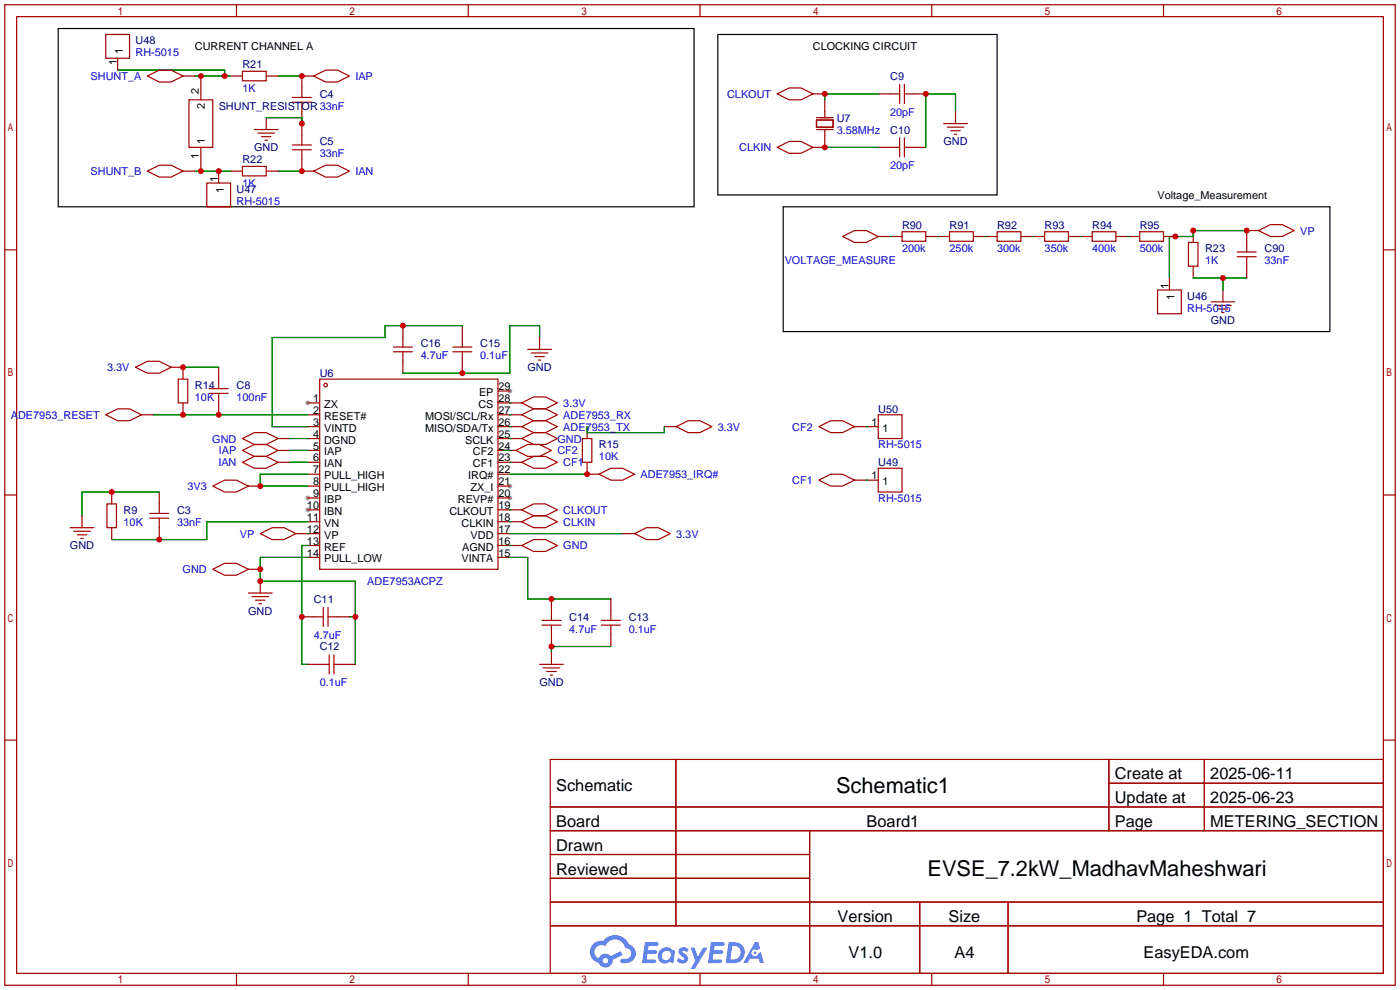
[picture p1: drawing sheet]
<svg xmlns="http://www.w3.org/2000/svg" width="299mm" height="212mm" viewBox="0 0 299 212" stroke-linecap="round" stroke-linejoin="round" font-family="sans-serif">
<g fill="#999">
<circle cx="65.8" cy="86.1" r=".51"/>
<circle cx="65.8" cy="106.4" r=".51"/>
<circle cx="65.8" cy="109" r=".51"/>
<circle cx="109" cy="106.4" r=".51"/>
<circle cx="109" cy="103.9" r=".51"/>
<circle cx="109" cy="83.6" r=".51"/>
</g>
<g fill="none" stroke="#a10000" stroke-width=".25">
<path d="M1 1h297.2v209.6h-297.2zM3.6 3.6h292.1v204.4h-292.1zM50.5 1v2.6M100.1 1v2.6M149.6 1v2.6M199.1 1v2.6M248.7 1v2.6M1 53.4h2.6M295.7 53.4h2.5M1 105.8h2.6M295.7 105.8h2.5M1 158.2h2.6"/>
<path d="M295.7 158.2h2.5M117.6 162.3h178.1v45.7h-178.1zM117.6 172.5h178.1M117.6 177.5h178.1M144.5 162.3v35.6M173 177.5v30.5M237 162.3v15.2M237 167.4h58.7M257.4 162.3v15.2M117.6 182.6h55.4M117.6 192.8h178.1M117.6 187.7h55.4"/>
<path d="M117.6 197.9h178.1M196.6 192.8v15.2M215.4 192.8v15.2M50.5 208v2.6M100.1 208v2.6M149.6 208v2.6M199.1 208v2.6M248.7 208v2.6"/>
</g>
<g fill="#5487ff">
<path d="M145.3 202.7a1.3 1.3 0 0 1 1.9 .3l-.4 .6a.54 .54 0 0 0-.9-.2l.1 .2a1.34 1.34 0 0 1 .9 1.8 1.47 1.47 0 0 1-2.3-.1l.5-.6 .8 .5a.31 .31 0 0 0 .4-.3 .31 .31 0 0 0-.3-.4 1.12 1.12 0 0 1-.7-1.8z"/>
<path d="M147.6 202.5h.9l.6 2 1.2-2h.9l-2.7 4.6h-.9l1-1.7z"/>
<path d="M137.8 201.4h1.7a1.31 1.31 0 0 1 1.2 .2 .4 .4 0 0 1-.3 .5l-1.8 .1-.1 .9h1.6a.4 .4 0 0 1 .4 .4 .4 .4 0 0 1-.5 .4h-1.6l-.2 1.2h1.4a.46 .46 0 0 1 .5 0 .46 .46 0 0 1 .1 .5l-.4 .2h-2.6z"/>
<path d="M151.9 201.4h1.7a1.32 1.32 0 0 1 1.2 .2 .39 .39 0 0 1-.3 .5l-1.8 .1-.1 .9h1.6a.4 .4 0 0 1 .4 .4 .4 .4 0 0 1-.4 .4h-1.7l-.2 1.2h1.4a.46 .46 0 0 1 .5 0 .46 .46 0 0 1 .1 .5l-.4 .2h-2.6z"/>
<path d="M161.3 201.4h.8l.3 1.3-.6 .4a.75 .75 0 0 0-1.1 .3 .75 .75 0 0 0 .5 1 .75 .75 0 0 0 .9-.7l.5-.2 .6 2.3h-.8l-.3-.9h-1.8l-.5 .9h-1z"/>
<path d="M155.7 201.4l-.6 4.4h1.5a2.27 2.27 0 0 0 2.6-2.2 2.27 2.27 0 0 0-2.7-2.2zM156.5 202.1a1.5 1.5 0 0 1 1.8 1.6 1.5 1.5 0 0 1-1.9 1.4h-.3z"/>
<path d="M141.2 203a1.6 1.6 0 0 0-.3 2.3 1.6 1.6 0 0 0 2.3 .2l.7 .3 .3-2.4-.1-.3-.5-.1a1.58 1.58 0 0 0-2.4 0zM141.8 203.5a.98 .98 0 0 1 1.6 .4 .98 .98 0 0 1-1.1 1.3 .94 .94 0 0 1-.9-.7 .94 .94 0 0 1 .4-1z"/>
<path d="M126.8 201.8a2.37 2.37 0 0 0 1.1 4 1.54 1.54 0 0 0 1.8 1 1.54 1.54 0 0 0 1.2-1.6l2.2-1.1-.5-.8-2 1a1.57 1.57 0 0 0-2.7 .5 1.5 1.5 0 0 1-.7-2.1 1.5 1.5 0 0 1 2.2-.5 2.23 2.23 0 0 1 2.3-1.4 2.23 2.23 0 0 1 2 1.8 1.16 1.16 0 0 1 1.2 1.1 1.16 1.16 0 0 1-1.1 1.2h-.7a.47 .47 0 0 0-.5 .4 .47 .47 0 0 0 .4 .5 2.17 2.17 0 0 0 2.5-.9 2.17 2.17 0 0 0-.3-2.7l-.8-.4a3.2 3.2 0 0 0-5.5-.7l-1.1 .1zM128.8 205.3a.6 .6 0 0 1 1.2 0 .6 .6 0 0 1-1.2 0z"/>
<circle cx="161.4" cy="203.6" r=".28"/>
</g>
<g fill="none" stroke="#a10000" stroke-width=".25">
<path d="M22.6 7.4h5.1v5h-5.1zM25.1 12.4v2.6M31.5 16.3l2.5-1.3h2.6l2.5 1.3-2.5 1.2h-2.6zM39.1 16.3h2.6M42.9 16.3v5M49.3 16.3h2.5M51.8 15.2h5.1v2.1h-5.1zM56.9 16.3h2.5M67.1 16.3l2.5-1.3h2.5l2.6 1.3-2.6 1.2h-2.5zM67.1 16.3h-2.6v4.5M192.3 18v4.1M193.3 18v4.1"/>
<path d="M31.5 36.6l2.5-1.3h2.6l2.5 1.3-2.5 1.2h-2.6zM39.1 36.6h2.6M40.4 21.3h5.1v10.2h-5.1zM42.9 31.5v5.1M44.2 39.1h5.1v5.1h-5.1zM46.7 36.6v2.5M49.3 36.6h2.5M51.8 35.6h5.1v2h-5.1zM54.4 27.7h5M55.1 28.4h3.6M55.9 29.2h2M56.6 30h.5"/>
<path d="M56.9 25.1v2.6M56.9 36.6h2.5M62.5 20.8h4M62.5 21.8h4M62.5 31h4M62.5 32h4M64.5 21.8v9.2M64.5 32v4.6h2.6M67.1 36.6l2.5-1.3h2.5l2.6 1.3-2.6 1.2h-2.5zM166.1 20.1l2.6-1.3h2.5l2.5 1.3-2.5 1.2h-2.5zM166.1 31.5l2.6-1.3h2.5l2.5 1.3-2.5 1.3h-2.5zM173.7 20.1h2.6"/>
<path d="M174.5 25.7h3.6v1.5h-3.6zM174.5 27.7h3.6M174.5 25.1h3.6M176.3 21.3v3.8M176.3 27.7v3.8h-2.6M187.7 20.1h4.6M187.7 31.5h4.6M192.3 29.5v4M193.3 20.1h4.6M193.3 29.5v4M193.3 31.5h4.6M201.7 26.4h5.1"/>
<path d="M202.4 27.2h3.6M203.2 27.9h2M204 28.7h.5M204.2 23.9v2.5M180.1 50.5l2.5-1.2h2.6l2.5 1.2-2.5 1.3h-2.6zM187.7 50.5h5.1M192.8 49.5h5.1v2.1h-5.1zM197.9 50.5h5M202.9 49.5h5.1v2.1h-5.1zM208 50.5h5.1M213.1 49.5h5.1v2.1h-5.1zM218.2 50.5h5.1"/>
<path d="M223.3 49.5h5v2.1h-5zM228.3 50.5h5.1M233.4 49.5h5.1v2.1h-5.1zM238.5 50.5h5.1M243.6 49.5h5.1v2.1h-5.1zM248.7 50.5h2.5M249.9 59.4v2.6M254 51.8h2v5.1h-2zM255 49.3v2.5M255 56.9v2.5M264.4 54.9h4.1M264.4 53.8h4.1"/>
<path d="M266.4 54.9v4.5M269 49.3l2.5-1.3h2.6l2.5 1.3-2.5 1.2h-2.6zM269 49.3h-2.6v4.5M29 78.5l2.5-1.3h2.5l2.6 1.3-2.6 1.3h-2.5zM36.6 78.5h2.5v2.5M46.7 78.5v4.6M84.1 74.2h4M84.1 75.2h4M86.1 69.6v4.6M86.1 75.2v4.6M96.8 74.2h4M96.8 75.2h4"/>
<path d="M98.8 69.6v4.6M98.8 75.2v4.6M112.8 74.7h5.1M113.5 75.4h3.6M114.3 76.2h2M115.1 77h.5M115.3 72.1v2.6M247.4 62h5.1v5.1h-5.1zM258.8 64.5h5.1M259.6 65.3h3.5M260.3 66h2.1M261.1 66.8h.5"/>
<path d="M261.4 62v2.5M22.6 88.6l2.5-1.2h2.6l2.5 1.2-2.5 1.3h-2.6zM30.2 88.6h2.6M38.1 81h2v5.1h-2zM39.1 86.1v2.5M44.7 84.1h4.1M44.7 83.1h4.1M46.7 84.1v4.5M51.8 96.3l2.6-1.3h2.5l2.5 1.3-2.5 1.2h-2.5zM51.8 98.8l2.6-1.3h2.5l2.5 1.3-2.5 1.3h-2.5zM51.8 93.7l2.6-1.2h2.5l2.5 1.2-2.5 1.3h-2.5zM59.4 93.7h2.6"/>
<path d="M59.4 96.3h2.6M59.4 98.8h2.6M65.8 86.1h2.5M65.8 88.6h2.5M65.8 91.2h2.5M65.8 93.7h2.5M65.8 96.3h2.5M65.8 98.8h2.5M68.3 81h38.1v40.7h-38.1zM106.4 86.1h5.1M106.4 88.6h5.1M106.4 91.2h5.1"/>
<path d="M106.4 93.7h5.1M106.4 96.3h3.8M106.4 98.8h5.1M106.4 83.6h2.6M110.2 96.3l2.6-1.3h2.5l2.6 1.3-2.6 1.2h-2.5zM111.5 86.1l2.5-1.3h2.6l2.5 1.3-2.5 1.3h-2.6zM111.5 93.7l2.5-1.2h2.6l2.5 1.2-2.5 1.3h-2.6zM111.5 88.6l2.5-1.2h2.6l2.5 1.2-2.5 1.3h-2.6zM111.5 91.2l2.5-1.3h2.6l2.5 1.3-2.5 1.3h-2.6zM111.5 98.8l2.5-1.3h2.6l2.5 1.3-2.5 1.3h-2.6zM124.5 93.7h2v5.1h-2zM125.5 98.8v2.5h2.5"/>
<path d="M125.5 91.2v2.5M142 91.2h2.5M144.5 91.2l2.6-1.3h2.5l2.5 1.3-2.5 1.3h-2.5zM175 91.2l2.5-1.3h2.6l2.5 1.3-2.5 1.3h-2.6zM182.6 91.2h5.1M187.7 88.6h5.1v5.1h-5.1zM15 112.8h5.1M15.7 113.5h3.6M16.5 114.3h2M17.3 115.1h.5M17.5 110.2v2.6M22.9 107.7h2v5.1h-2z"/>
<path d="M23.9 105.2v2.5M23.9 112.8v2.5M32 109.7h4.1M32 110.7h4.1M34 105.2v4.5M34 110.7v4.6M45.5 103.9l2.5-1.3h2.5l2.6 1.3-2.6 1.3h-2.5zM53.1 103.9h2.5M55.6 114l2.6-1.2h2.5l2.5 1.2-2.5 1.3h-2.5zM63.2 114h5.1M65.8 101.3h2.5M65.8 103.9h2.5"/>
<path d="M65.8 106.4h2.5M65.8 109h2.5M65.8 111.5h2.5M65.8 116.6h2.5M65.8 119.1h2.5M106.4 101.3h2.6M106.4 103.9h2.6M106.4 106.4h2.6M106.4 109h5.1M106.4 111.5h5.1M106.4 114h2.6M106.4 116.6h5.1"/>
<path d="M106.4 119.1h2.6M111.5 116.6l2.5-1.3h2.6l2.5 1.3-2.5 1.3h-2.6zM111.5 111.5l2.5-1.3h2.6l2.5 1.3-2.5 1.3h-2.6zM111.5 109l2.5-1.3h2.6l2.5 1.3-2.5 1.2h-2.6zM128 101.3l2.6-1.2h2.5l2.5 1.2-2.5 1.3h-2.5zM133.1 114h2.5M135.6 114l2.6-1.2h2.5l2.6 1.2-2.6 1.3h-2.5zM175 102.6l2.5-1.3h2.6l2.5 1.3-2.5 1.3h-2.6zM182.6 102.6h5.1M187.7 100.1h5.1v5.1h-5.1zM45.5 121.7l2.5-1.3h2.5l2.6 1.3-2.6 1.2h-2.5zM53.1 126.7h5.1"/>
<path d="M53.1 121.7h2.5M53.8 127.5h3.6M54.6 128.3h2M55.4 129h.5M55.6 124.2v2.5M64.5 131.8h4.6M69.1 129.8v4.1M70.1 131.8h4.6M70.1 129.8v4.1M70.4 140v4M71.4 140v4M115.8 132.6h4.1"/>
<path d="M115.8 133.6h4.1M117.9 128v4.6M117.9 133.6v4.6M117.9 139.4v2.6M128.5 132.6h4.1M128.5 133.6h4.1M130.6 128v4.6M130.6 133.6v4.6M65.8 142h4.6M71.4 142h4.5M115.3 142h5.1M116.1 142.7h3.5"/>
<path d="M116.8 143.5h2.1M117.6 144.3h.5"/>
<circle cx="69.6" cy="82.3" r=".38"/>
</g>
<g fill="none" stroke="#008700" stroke-width=".25">
<path d="M25.1 15h22.9v1.3M41.7 16.3h7.6M59.4 16.3h5.1M41.7 36.6h7.6M56.9 25.1h7.6v1.3M59.4 36.6h5.1M176.3 31.5h11.4M187.7 20.1h-11.4v1.2M204.2 23.9v-3.8h-6.3v11.4M190.2 50.5h.1M200.4 50.5h.1M210.6 50.5h.1"/>
<path d="M220.7 50.5h.1M230.9 50.5h.1M241 50.5h.1M255 59.4h11.4M261.4 59.4v2.6M266.4 49.3h-11.4v1.2h-5.1v8.9M39.1 78.5h7.6M98.8 69.6h-16.5v2.5h-24.1v19.1h7.6M115.3 72.1v-2.5h-6.3v10.2h-22.9M32.8 88.6h33M62 96.3h3.8M62 98.8h3.8"/>
<path d="M62 93.7h3.8M107.7 96.3h1.3M109 86.1h.1M109 88.6h.1M109 91.2h.1M109 98.8h.1M109 93.7h.1M125.5 91.2v1.3h16.5v-1.3M185.2 91.2h.1M34 105.2h-16.5v5M65.8 114h.1M65.8 119.1h-10.2v5.1h20.3v17.8"/>
<path d="M65.8 101.3h-10.2v2.6h10.2M65.8 111.5h-21.6v3.8h-20.3M65.8 116.6h-1.3v25.4h1.3M109 116.6h.1M109 111.5h.1M109 109h.1M109 119.1h3.8v8.9h17.8M109 101.3h16.5M109 114h24.1M185.2 102.6h.1M74.7 131.8h1.2M130.6 138.2h-12.7v1.2"/>
</g>
<path d="M12.4 6.1h135.9v38.1h-135.9zM153.4 7.4h59.7v34.3h-59.7zM167.4 44.2h116.8v26.7h-116.8z" fill="none" stroke="#000" stroke-width=".25"/>
<g fill="#c00">
<circle cx="55.6" cy="121.7" r=".63"/>
<circle cx="55.6" cy="124.2" r=".63"/>
<circle cx="75.9" cy="131.8" r=".63"/>
<circle cx="55.6" cy="103.9" r=".63"/>
<circle cx="34" cy="115.3" r=".63"/>
<circle cx="23.9" cy="105.2" r=".63"/>
<circle cx="64.5" cy="16.3" r=".63"/>
<circle cx="64.5" cy="36.6" r=".63"/>
<circle cx="64.5" cy="26.4" r=".63"/>
<circle cx="39.1" cy="88.6" r=".63"/>
<circle cx="46.7" cy="88.6" r=".63"/>
<circle cx="39.1" cy="78.5" r=".63"/>
<circle cx="176.3" cy="31.5" r=".63"/>
<circle cx="176.3" cy="20.1" r=".63"/>
<circle cx="197.9" cy="20.1" r=".63"/>
<circle cx="64.5" cy="131.8" r=".63"/>
<circle cx="125.5" cy="101.3" r=".63"/>
<circle cx="117.9" cy="128" r=".63"/>
<circle cx="117.9" cy="138.2" r=".63"/>
<circle cx="86.1" cy="69.6" r=".63"/>
<circle cx="48" cy="16.3" r=".63"/>
<circle cx="42.9" cy="16.3" r=".63"/>
<circle cx="46.7" cy="36.6" r=".63"/>
<circle cx="42.9" cy="36.6" r=".63"/>
<circle cx="255" cy="49.3" r=".63"/>
<circle cx="266.4" cy="49.3" r=".63"/>
<circle cx="251.2" cy="50.5" r=".63"/>
<circle cx="261.4" cy="59.4" r=".63"/>
<circle cx="98.8" cy="79.8" r=".63"/>
</g>
<g font-size="4.7">
<text x="178.7" y="169.5">Schematic1</text>
<text x="198.2" y="187.3">EVSE_7.2kW_MadhavMaheshwari</text>
</g>
<g font-size="3.5">
<text x="238.3" y="166.6">Create at</text>
<text x="258.7" y="166.6">2025-06-11</text>
<text x="118.9" y="169.1">Schematic</text>
<text x="238.3" y="171.7">Update at</text>
<text x="258.7" y="171.7">2025-06-23</text>
<text x="118.9" y="176.8">Board</text>
<text x="185.2" y="176.8">Board1</text>
<text x="238.3" y="176.8">Page</text>
<text x="258.7" y="176.8">METERING_SECTION</text>
<text x="118.9" y="181.8">Drawn</text>
<text x="118.9" y="186.9">Reviewed</text>
<text x="179" y="197.1">Version</text>
<text x="202.7" y="197.1">Size</text>
<text x="242.9" y="197.1">Page 1 Total 7</text>
<text x="181.3" y="204.7">V1.0</text>
<text x="204" y="204.7">A4</text>
<text x="244.4" y="204.7">EasyEDA.com</text>
</g>
<g font-size="2.3">
<text x="26.2" y="11.5" transform="rotate(-90 26.2 11.5)">1</text>
<text x="41.7" y="10.8">CURRENT CHANNEL A</text>
<text x="173.7" y="10.8">CLOCKING CIRCUIT</text>
<text x="25" y="13.9" transform="rotate(-90 25 13.9)">1</text>
<text x="42.5" y="20.1" transform="rotate(-90 42.5 20.1)">2</text>
<text x="43.8" y="23.4" transform="rotate(-90 43.8 23.4)">2</text>
<text x="42.5" y="34.1" transform="rotate(-90 42.5 34.1)">1</text>
<text x="43.8" y="30.7" transform="rotate(-90 43.8 30.7)">1</text>
<text x="46.5" y="39" transform="rotate(-90 46.5 39)">1</text>
<text x="47.8" y="41.3" transform="rotate(-90 47.8 41.3)">1</text>
<text x="247.4" y="42.5">Voltage_Measurement</text>
<text x="249.7" y="61.8" transform="rotate(-90 249.7 61.8)">1</text>
<text x="251" y="64.2" transform="rotate(-90 251 64.2)">1</text>
<text x="106.6" y="83.4">29</text>
<text x="66.9" y="85.9">1</text>
<text x="66.9" y="88.5">2</text>
<text x="69.3" y="87.2">ZX</text>
<text x="69.3" y="89.7">RESET#</text>
<text x="90.9" y="89.7">MOSI/SCL/Rx</text>
<text x="102.3" y="87.2">CS</text>
<text x="102.4" y="84.6">EP</text>
<text x="106.6" y="88.5">27</text>
<text x="106.6" y="85.9">28</text>
<text x="66.9" y="91">3</text>
<text x="66.9" y="93.5">4</text>
<text x="69.3" y="92.3">VINTD</text>
<text x="69.3" y="94.8">DGND</text>
<text x="90.9" y="92.3">MISO/SDA/Tx</text>
<text x="99.4" y="94.8">SCLK</text>
<text x="106.6" y="93.5">25</text>
<text x="106.6" y="91">26</text>
<text x="186.3" y="91">1</text>
<text x="188.6" y="92.3">1</text>
<text x="66.9" y="96.1">5</text>
<text x="66.9" y="98.6">6</text>
<text x="66.9" y="101.2">7</text>
<text x="69.3" y="97.3">IAP</text>
<text x="69.3" y="99.9">IAN</text>
<text x="101.1" y="99.9">CF1</text>
<text x="101.1" y="97.3">CF2</text>
<text x="106.6" y="101.2">22</text>
<text x="106.6" y="98.6">23</text>
<text x="106.6" y="96.1">24</text>
<text x="66.9" y="103.7">8</text>
<text x="66.9" y="106.2">9</text>
<text x="69.3" y="102.4">PULL_HIGH</text>
<text x="69.3" y="105">PULL_HIGH</text>
<text x="69.3" y="107.5">IBP</text>
<text x="97.8" y="107.5">REVP#</text>
<text x="100.1" y="102.4">IRQ#</text>
<text x="100.6" y="105">ZX_I</text>
<text x="106.6" y="106.2">20</text>
<text x="106.6" y="103.7">21</text>
<text x="186.3" y="102.4">1</text>
<text x="188.6" y="103.7">1</text>
<text x="65.6" y="108.8">10</text>
<text x="65.6" y="111.3">11</text>
<text x="65.6" y="113.9">12</text>
<text x="69.3" y="110">IBN</text>
<text x="69.3" y="112.6">VN</text>
<text x="96" y="110">CLKOUT</text>
<text x="98.6" y="112.6">CLKIN</text>
<text x="106.6" y="113.9">17</text>
<text x="106.6" y="111.3">18</text>
<text x="106.6" y="108.8">19</text>
<text x="65.6" y="116.4">13</text>
<text x="65.6" y="118.9">14</text>
<text x="69.3" y="115.1">VP</text>
<text x="69.3" y="117.7">REF</text>
<text x="98.8" y="117.7">AGND</text>
<text x="100.6" y="115.1">VDD</text>
<text x="106.6" y="118.9">15</text>
<text x="106.6" y="116.4">16</text>
<text x="69.3" y="120.2">PULL_LOW</text>
<text x="98.6" y="120.2">VINTA</text>
</g>
<g font-size="2.3" fill="#000080">
<text x="29" y="9.5">U48</text>
<text x="51.8" y="14.6">R21</text>
<text x="190.2" y="17.1">C9</text>
<text x="46.7" y="23.5">SHUNT_RESISTOR33nF</text>
<text x="68.3" y="20.9">C4</text>
<text x="178.8" y="26">U7</text>
<text x="190.2" y="28.5">C10</text>
<text x="51.8" y="34.9">R22</text>
<text x="54.3" y="32.3">GND</text>
<text x="68.3" y="31.1">C5</text>
<text x="201.6" y="31.1">GND</text>
<text x="50.5" y="41.2">U47</text>
<text x="192.8" y="48.9">R90</text>
<text x="202.9" y="48.9">R91</text>
<text x="213.1" y="48.9">R92</text>
<text x="223.3" y="48.9">R93</text>
<text x="233.4" y="48.9">R94</text>
<text x="243.6" y="48.9">R95</text>
<text x="257.6" y="53.9">R23</text>
<text x="270.3" y="53.9">C90</text>
<text x="253.7" y="64.1">U46</text>
<text x="258.8" y="69.2">GND</text>
<text x="89.9" y="74.3">C16</text>
<text x="102.6" y="74.3">C15</text>
<text x="41.7" y="83.1">R14</text>
<text x="50.5" y="83.1">C8</text>
<text x="68.3" y="80.6">U6</text>
<text x="112.7" y="79.3">GND</text>
<text x="187.7" y="88.2">U50</text>
<text x="128" y="95.8">R15</text>
<text x="187.7" y="99.7">U49</text>
<text x="26.4" y="109.8">R9</text>
<text x="37.8" y="109.8">C3</text>
<text x="14.9" y="117.4">GND</text>
<text x="53" y="131.4">GND</text>
<text x="67.1" y="128.9">C11</text>
<text x="121.7" y="132.7">C14</text>
<text x="134.4" y="132.7">C13</text>
<text x="68.3" y="139">C12</text>
<text x="115.3" y="146.6">GND</text>
</g>
<g font-size="2.3" fill="#00f">
<text x="19.4" y="17.1">SHUNT_A</text>
<text x="29" y="12">RH-5015</text>
<text x="75.9" y="17.1">IAP</text>
<text x="51.8" y="19.6">1K</text>
<text x="155.4" y="20.9">CLKOUT</text>
<text x="178.8" y="28.5">3.58MHz</text>
<text x="190.2" y="24.7">20pF</text>
<text x="68.3" y="33.6">33nF</text>
<text x="158" y="32.3">CLKIN</text>
<text x="19.4" y="37.4">SHUNT_B</text>
<text x="51.8" y="40">1K</text>
<text x="75.9" y="37.4">IAN</text>
<text x="190.2" y="36.2">20pF</text>
<text x="50.5" y="43.8">RH-5015</text>
<text x="192.8" y="53.9">200k</text>
<text x="202.9" y="53.9">250k</text>
<text x="213.1" y="53.9">300k</text>
<text x="223.3" y="53.9">350k</text>
<text x="233.4" y="53.9">400k</text>
<text x="243.6" y="53.9">500k</text>
<text x="277.9" y="50.1">VP</text>
<text x="167.7" y="56.5">VOLTAGE_MEASURE</text>
<text x="257.6" y="56.5">1K</text>
<text x="270.3" y="56.5">33nF</text>
<text x="253.7" y="66.6">RH-5015</text>
<text x="89.9" y="76.8">4.7uF</text>
<text x="102.6" y="76.8">0.1uF</text>
<text x="22.9" y="79.3">3.3V</text>
<text x="2.3" y="89.5">ADE7953_RESET</text>
<text x="41.7" y="85.7">10K</text>
<text x="50.5" y="85.7">100nF</text>
<text x="120.4" y="87">3.3V</text>
<text x="120.4" y="89.5">ADE7953_RX</text>
<text x="45.4" y="94.6">GND</text>
<text x="119.1" y="94.6">GND</text>
<text x="120.4" y="92">ADE7953_TX</text>
<text x="153.4" y="92">3.3V</text>
<text x="169.3" y="92">CF2</text>
<text x="187.7" y="95.8">RH-5015</text>
<text x="46.7" y="99.7">IAN</text>
<text x="46.8" y="97.1">IAP</text>
<text x="119.1" y="97.1">CF2</text>
<text x="120.4" y="99.7">CF1</text>
<text x="128" y="98.4">10K</text>
<text x="40.1" y="104.7">3V3</text>
<text x="136.9" y="102.2">ADE7953_IRQ#</text>
<text x="169.3" y="103.5">CF1</text>
<text x="187.7" y="107.3">RH-5015</text>
<text x="26.4" y="112.4">10K</text>
<text x="37.8" y="112.4">33nF</text>
<text x="120.4" y="112.4">CLKIN</text>
<text x="120.4" y="109.8">CLKOUT</text>
<text x="51.3" y="114.9">VP</text>
<text x="120.4" y="117.4">GND</text>
<text x="144.5" y="114.9">3.3V</text>
<text x="39" y="122.5">GND</text>
<text x="78.5" y="125.1">ADE7953ACPZ</text>
<text x="67.1" y="136.5">4.7uF</text>
<text x="121.7" y="135.2">4.7uF</text>
<text x="134.4" y="135.2">0.1uF</text>
<text x="68.3" y="146.6">0.1uF</text>
</g>
</svg>
